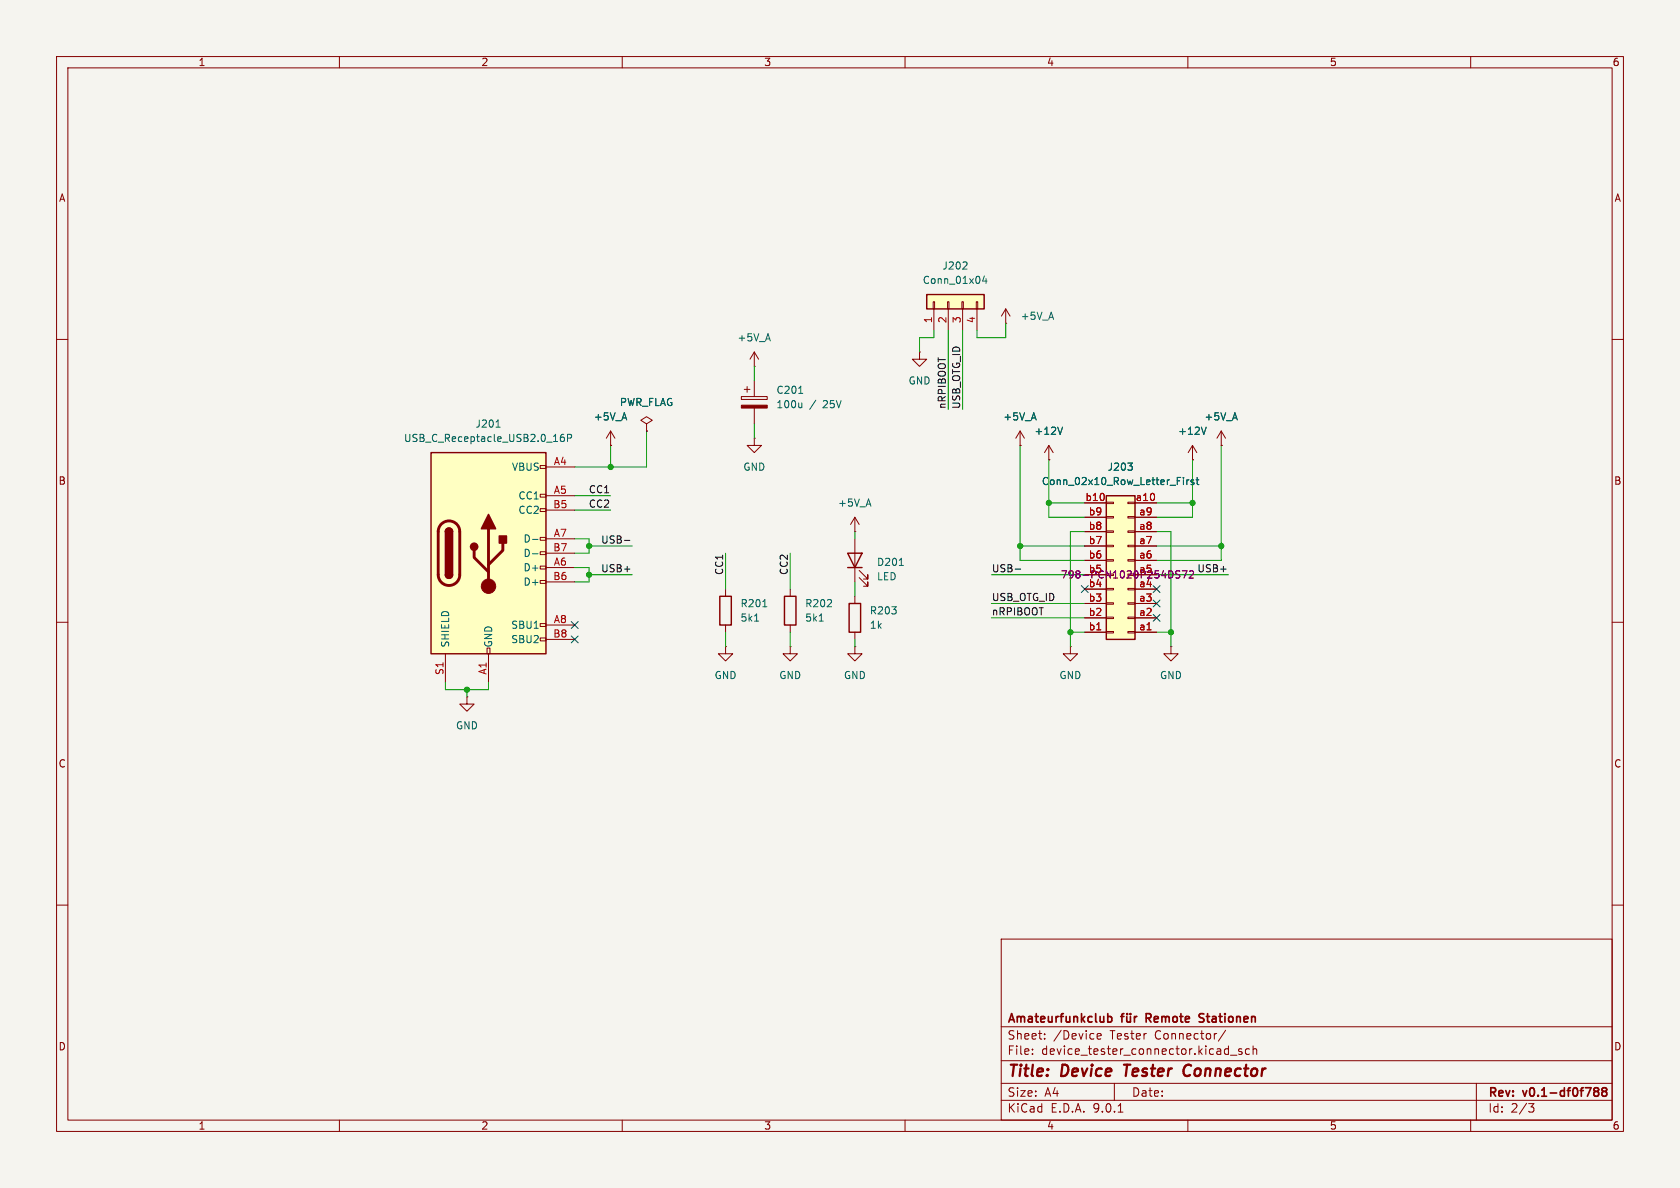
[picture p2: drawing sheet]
<svg xmlns="http://www.w3.org/2000/svg" width="297mm" height="210mm" viewBox="0 0 297 210" stroke-linecap="round" stroke-linejoin="round" font-family="sans-serif">
<path d="M0 0h297v210h-297z" fill="#f5f4ef" stroke="#f5f4ef" stroke-width=".18"/>
<g fill="none" stroke="#840000" stroke-width=".18">
<path d="M10 10h277v190h-277zM12 12h273v186h-273zM60 10v2M110 10v2M160 10v2M210 10v2M260 10v2M10 60h2M133.3 64.8h.1M133.3 62.2l-.7 1.3M133.3 62.2l.8 1.3M133.3 62.2v2.6"/>
<path d="M162.6 62.2v1.3h1.2l-1.2 1.3-1.3-1.3h1.3M162.6 62.2h.1M285 60h2M10 110h2M285 110h2M10 160h2M177 166h108v32h-108zM285 160h2M60 198v2M110 198v2M160 198v2M177 194.5h108"/>
<path d="M177 191.5h108M177 187.5h108M177 181.5h108M182.5 186.3v.1M182.5 185.5v.1M184.7 183.6v.1M184.7 182.8v.1M194 183.2l.7-.1-.1-.3-.4-.1-.2 .2v.7h.6M197 191.5v3M197.7 196.6h.8M210 198v2M216.7 182.1l-1.3 2"/>
<path d="M217.5 186.5h1.2M219.5 185.5l-.3-.1-.2 .2v.2l.5 .2v.3h-.5M220.9 185.5l-.4-.1-.3 .3v.4l.1 .2h.6M221.5 185.5l.2-.1 .4 .1 .1 .9M221.5 184.9v1.5M260 198v2M261 191.5v6.5M270.2 195.1h1l-.5 .6 .4 .1 .1 .5-.3 .3h-.4"/>
</g>
<g fill="none" stroke="#840000" stroke-width=".3">
<path d="M195.8 179.8l.5-.1 .3 .3v.4l-.2 .2h-.6M198.1 179.7h.6M198.7 179.2l-.4 .2v1.3M199.2 179.7l.1 .9 .3 .1 .2-.2M199.3 179.2v.1M199.8 179.2v.1M199.8 179.7v1M200.6 179.7v1M201 179.7l-.3 .1-.1 .2M202.6 180h.6M203.2 179.2h-.6v1.5M212.8 179.3l-.5-.1-.3 .3 .1 .3 .6 .2"/>
<path d="M212 180.6h.7M282.1 192.3l.4 .1 .1 .2-.3 .3M282.1 192.9h.2M282.3 192.9l.3 .2v.4l-.1 .2-.4 .1M283.5 192.9l-.3-.3 .3-.3 .4 .1 .2 .2-.3 .3M283.5 192.9h.3M283.5 192.9l-.3 .3 .1 .4 .2 .2 .4-.1 .2-.2-.1-.4-.2-.2"/>
</g>
<path d="M198.7 188.2h1.1M199.3 188.2l-.3 2M210.2 188.2a1.13 1.13 0 0 0-.9 .7 1.13 1.13 0 0 0 .2 1.2l.3 .1 .5-.1" fill="none" stroke="#840000" stroke-width=".4"/>
<path d="M76.2 80h20.3v35.6h-20.3z" fill="#ffffc2"/>
<g fill="none" stroke="#840000" stroke-width=".18">
<path d="M107.9 78.7h.1M107.9 76.2l-.7 1.3M107.9 76.2l.8 1.3M107.9 76.2v2.5M114.3 74.9l1-.6-1-.6-1 .6 1 .6v1.3M114.3 76.2h.1M131.1 70.1h4.5v.5h-4.5zM131.6 68.8h1M132.1 68.3v1M133.3 77.5v1.2h1.3l-1.3 1.3-1.2-1.3h1.2M133.3 77.5h.1M133.3 67.3v2.8"/>
<path d="M133.3 72.1v2.8M95.5 82.3h1v.5h-1zM95.5 87.4h1v.5h-1zM95.5 89.9h1v.5h-1zM95.5 95h1v.5h-1zM95.5 97.5h1v.5h-1zM96.5 82.6h5.1M96.5 87.6h5.1M96.5 90.2h5.1M96.5 95.3h5.1M96.5 97.8h5.1M78.7 115.6v5.1"/>
<path d="M86.1 114.6h.5v1h-.5zM86.4 115.6v5.1M95.5 100.1h1v.5h-1zM95.5 102.6h1v.5h-1zM95.5 110.2h1v.5h-1zM95.5 112.8h1v.5h-1zM96.5 100.3h5.1M96.5 102.9h5.1M96.5 110.5h5.1M96.5 113h5.1M139.7 114.3v1.3h1.3l-1.3 1.2-1.3-1.2h1.3M139.7 114.3h.1"/>
<path d="M139.7 104.1v1.3M139.7 110.5v1.3M151.1 114.3v1.3h1.3l-1.3 1.2-1.2-1.2h1.2M151.1 114.3h.1M151.1 105.4v1.3M151.1 111.8v1.2"/>
</g>
<path d="M76.2 80h20.3v35.6h-20.3zM78.7 94a.64 .64 0 0 1 .7-.7 .64 .64 0 0 1 .6 .7M78.7 101.6a.64 .64 0 0 0 .7 .6 .64 .64 0 0 0 .6-.6M138.7 105.4h2v5.1h-2zM150.1 106.7h2v5.1h-2z" fill="none" stroke="#840000" stroke-width=".25"/>
<path d="M78 92.6a1.9 1.9 0 0 1 2.1-.4 1.9 1.9 0 0 1 1.2 1.8v7.6a1.91 1.91 0 0 1-1.9 1.9 1.91 1.91 0 0 1-1.9-1.9v-7.8l.1-.6zM83.8 97.3v1.3l2.6 2.5M86.4 93.5v10.1M88.9 96v1.3l-2.5 2.5" fill="none" stroke="#840000" stroke-width=".51"/>
<g fill="#840000" stroke="#840000" stroke-width=".25">
<path d="M78.7 94h1.3v7.6h-1.3z"/>
<path d="M78.9 93.5a.64 .64 0 0 1 .7-.1 .64 .64 0 0 1 .4 .6h-1.3z"/>
<path d="M78.7 101.6h1.3a.64 .64 0 0 1-.6 .6 .64 .64 0 0 1-.7-.6z"/>
<path d="M86.4 90.9l1.2 2.6h-2.5z"/>
<path d="M88.3 94.7h1.2v1.3h-1.2z"/>
<circle cx="83.8" cy="96.6" r=".63"/>
</g>
<g fill="#840000" stroke="#840000" stroke-width=".18">
<path d="M131.1 71.6h4.5v.5h-4.5z"/>
<circle cx="86.4" cy="103.6" r="1.27"/>
</g>
<path d="M87.7 75.5h.7M99.7 76.8h-.4a.86 .86 0 0 0 0 1.2l.4-.1 .1-.4-.3-.2h-.2l-.2 .2M100.3 77.4h.6l.2-.2-.1-.3-.7-.1v1.2M141.2 69.5h.7M141.7 71.2v.9M141.7 72l-.1 .1M94.1 95.3h1M94.1 97.9h1M144.8 109.8h.8" fill="none" stroke="#006464" stroke-width=".18"/>
<path d="M195.6 87.6h5.1v25.4h-5.1z" fill="#ffffc2"/>
<path d="M149.9 97.8h2.5l-1.3 2.5zM195.6 87.6h5.1v25.4h-5.1zM149.9 100.3h2.5" fill="none" stroke="#840000" stroke-width=".25"/>
<g fill="none" stroke="#840000" stroke-width=".18">
<path d="M180.3 78.7h.1M180.3 76.2l-.7 1.3M180.3 76.2l.8 1.3M180.3 76.2v2.5M185.4 78.7l-.7 1.3M185.4 78.7l.8 1.3M185.4 78.7v2.6M210.8 78.7l-.7 1.3M210.8 78.7l.8 1.3M210.8 78.7v2.6M215.9 78.7h.1M215.9 76.2l-.8 1.3"/>
<path d="M215.9 76.2l.8 1.3M215.9 76.2v2.5M151.1 94h.1M151.1 91.4l-.7 1.3M151.1 91.4l.8 1.3M151.1 91.4v2.6M151.1 95.3v7.6M185.4 81.3h.1M191.8 99.1h3.8M191.8 96.5h3.8M191.8 94h3.8M191.8 91.4h3.8"/>
<path d="M191.8 88.9h3.8M195.6 98.9h1.2v.3h-1.2zM195.6 96.4h1.2v.2h-1.2zM195.6 93.9h1.2v.2h-1.2zM195.6 91.3h1.2v.3h-1.2zM195.6 88.8h1.2v.2h-1.2zM199.4 98.9h1.3v.3h-1.3zM199.4 96.4h1.3v.2h-1.3zM199.4 93.9h1.3v.2h-1.3zM199.4 91.3h1.3v.3h-1.3zM199.4 88.8h1.3v.2h-1.3zM200.7 99.1h3.8"/>
<path d="M200.7 96.5h3.8M200.7 94h3.8M200.7 91.4h3.8M200.7 88.9h3.8M210.8 81.3h.1M128.3 114.3v1.3h1.2l-1.2 1.2-1.3-1.2h1.3M128.3 114.3h.1M151.9 102.1l1.5 1.5v-.7v.7h-.7M151.9 100.8l1.5 1.6v-.8v.8h-.7M189.2 114.3v1.3h1.3l-1.3 1.2-1.2-1.2h1.2M189.2 114.3h.1M191.8 111.8h3.8"/>
<path d="M191.8 109.2h3.8M191.8 106.7h3.8M191.8 104.1h3.8M191.8 101.6h3.8M195.6 111.6h1.2v.3h-1.2zM195.6 109.1h1.2v.2h-1.2zM195.6 106.6h1.2v.2h-1.2zM195.6 104h1.2v.3h-1.2zM199.4 111.6h1.3v.3h-1.3zM199.4 109.1h1.3v.2h-1.3zM199.4 106.6h1.3v.2h-1.3zM199.4 104h1.3v.3h-1.3z"/>
<path d="M200.7 111.8h3.8M200.7 109.2h3.8M200.7 106.7h3.8M200.7 104.1h3.8M200.7 101.6h3.8"/>
</g>
<path d="M187.8 75.5l-.4 1.3M213.2 75.5l-.4 1.3M159 100h.7M199.4 81.9h.8l-.4 .4M200.1 82.4l.1 .2-.1 .5M209.2 84.4v.1M209.2 84.8v.9M209.8 84.8v.9M210.2 84.8l-.4 .3M211 84.9l-.3-.1-.2 .2 .1 .2 .4 .1v.3h-.5M211.5 84.8h.4M211.6 84.4v1.1l.3 .2" fill="none" stroke="#006464" stroke-width=".18"/>
<path d="M208.6 101l-.5-.1-.2 .1v.4l.6 .2 .1 .3-.3 .3-.4-.1M209 100.9h.9l-.6 1.3M210.3 101l.5-.1 .2 .4-.8 .9h.8" fill="none" stroke="#840084" stroke-width=".18"/>
<path d="M163.8 52.1h10.2v2.5h-10.2z" fill="#ffffc2"/>
<path d="M163.8 52.1h10.2v2.5h-10.2zM127.3 105.4h2v5.1h-2z" fill="none" stroke="#840000" stroke-width=".25"/>
<g fill="none" stroke="#840000" stroke-width=".18">
<path d="M165 53.3h.2v1.3h-.2zM165.1 54.6v3.8M167.5 53.3h.3v1.3h-.3zM167.6 54.6v3.8M170.1 53.3h.2v1.3h-.2zM170.2 54.6v3.8M172.6 53.3h.2v1.3h-.2zM172.7 54.6v3.8M177.8 57.2h.1M177.8 54.6l-.8 1.3M177.8 54.6l.8 1.3M177.8 54.6v2.6"/>
<path d="M107.9 78.7h.1M114.3 76.2h.1M180.3 78.7h.1M215.9 78.7h.1M185.4 81.3h.1M191.8 99.1h3.8M191.8 96.5h3.8M191.8 94h3.8M191.8 91.4h3.8M191.8 88.9h3.8M200.7 99.1h3.8M200.7 96.5h3.8"/>
<path d="M200.7 94h3.8M200.7 91.4h3.8M200.7 88.9h3.8M210.8 81.3h.1M128.3 104.1v1.3M128.3 110.5v1.3M191.8 111.8h3.8M191.8 109.2h3.8M191.8 106.7h3.8M191.8 104.1h3.8M191.8 101.6h3.8M200.7 111.8h3.8"/>
<path d="M200.7 109.2h3.8M200.7 106.7h3.8M200.7 104.1h3.8M200.7 101.6h3.8M207 114.3v1.3h1.3l-1.3 1.2-1.3-1.2h1.3M207 114.3h.1M82.5 123.2v1.3h1.3l-1.3 1.2-1.2-1.2h1.2M82.5 123.2h.1"/>
</g>
<g fill="none" stroke="#006464" stroke-width=".18">
<path d="M170.8 46.4l.2 .1-.1 .3-.7 .8h.8M174 48.8l-.3 .9h.8M174.3 49.3v.8M187.8 75.5l-.4 1.3M213.2 75.5l-.4 1.3M199.4 81.9h.8l-.4 .4M200.1 82.4l.1 .2-.1 .5M209.2 84.4v.1M209.2 84.8v.9M209.8 84.8v.9M210.2 84.8l-.4 .3M211 84.9l-.3-.1-.2 .2 .1 .2 .4 .1v.3h-.5"/>
<path d="M211.5 84.8h.4M211.6 84.4v1.1l.3 .2M133.4 109.8h.7M134.9 107.3h.7"/>
</g>
<path d="M110.4 95.5h1M179.5 100.6h.9" fill="none" stroke="#0f0f0f" stroke-width=".18"/>
<g fill="none" stroke="#009600" stroke-width=".18">
<path d="M165.1 58.4v1.3h-2.5v2.5M167.6 58.4v14M170.2 58.4v14M177.8 57.2v2.5h-5.1v-1.3M107.9 78.7v3.9M114.3 76.2v6.4h-12.7M133.3 64.8v2.5M133.3 74.9v2.6M180.3 78.7v20.4h11.5M215.9 78.7v20.4h-11.4M101.6 95.3h2.5v2.5h-2.5M101.6 87.6h6.3"/>
<path d="M101.6 90.2h6.3M104.1 96.5h7.7M128.3 97.8v6.3M139.7 97.8v6.3M151.1 94v1.3M180.3 96.5h11.5M185.4 81.3v10.1h6.4M185.4 88.9h6.4M191.8 94h-2.6v20.3M204.5 96.5h11.4M204.5 94h2.5v20.3M204.5 88.9h6.3"/>
<path d="M210.8 81.3v10.1h-6.3M101.6 100.3h2.5v2.6h-2.5M104.1 101.6h7.7M128.3 111.8v2.5M139.7 111.8v2.5M151.1 102.9v2.5M151.1 113v1.3M175.3 101.6h16.5M175.3 106.7h16.5M175.3 109.2h16.5M189.2 111.8h2.6M204.5 111.8h2.5"/>
<path d="M204.5 101.6h12.7M78.7 120.7v1.2h7.7v-1.2M82.5 121.9v1.3"/>
</g>
<path d="M101 112.4l1.2 1.2M101 109.9l1.2 1.2M102.2 112.4l-1.2 1.2M102.2 109.9l-1.2 1.2M191.2 103.5l1.2 1.2M192.4 103.5l-1.2 1.2M203.9 103.5l1.2 1.2M203.9 108.6l1.2 1.2M203.9 106.1l1.2 1.2M205.1 103.5l-1.2 1.2M205.1 108.6l-1.2 1.2M205.1 106.1l-1.2 1.2" fill="none" stroke="#000084" stroke-width=".18"/>
<path d="M208.6 101l-.5-.1-.2 .1v.4l.6 .2 .1 .3-.3 .3-.4-.1M209 100.9h.9l-.6 1.3M210.3 101l.5-.1 .2 .4-.8 .9h.8" fill="none" stroke="#840084" stroke-width=".18"/>
<g fill="#009600" stroke="#009600" stroke-width=".18">
<circle cx="107.9" cy="82.6" r=".46"/>
<circle cx="180.3" cy="96.5" r=".46"/>
<circle cx="210.8" cy="88.9" r=".46"/>
<circle cx="207" cy="111.8" r=".46"/>
<circle cx="215.9" cy="96.5" r=".46"/>
<circle cx="189.2" cy="111.8" r=".46"/>
<circle cx="185.4" cy="88.9" r=".46"/>
<circle cx="104.1" cy="101.6" r=".46"/>
<circle cx="104.1" cy="96.5" r=".46"/>
<circle cx="82.5" cy="121.9" r=".46"/>
</g>
<g font-size="2.8" fill="#840000">
<text x="178" y="190.9">Title:</text>
<text x="187.7" y="190.9">Device</text>
<text x="199.6" y="190.9">Tester</text>
<text x="210.9" y="190.9">Connector</text>
</g>
<g font-size="2.1" fill="#840000">
<text x="178" y="184">Sheet:</text>
<text x="178" y="181.2">Amateurfunkclub</text>
<text x="186.2" y="184">/Device</text>
<text x="196.3" y="184">Tester</text>
<text x="203.3" y="181.2">Remote</text>
<text x="204.3" y="184">Connector/</text>
<text x="213.3" y="181.2">Stationen</text>
<text x="178" y="186.7">File:</text>
<text x="184.1" y="186.7">device_tester_connector.kicad_sch</text>
<text x="178" y="196.9">KiCad</text>
<text x="178" y="194.1">Size:</text>
<text x="184.7" y="194.1">A4</text>
<text x="185.7" y="196.9">E.D.A.</text>
<text x="193.3" y="196.9">9.0.1</text>
<text x="200" y="194.1">Date:</text>
<text x="263" y="194.3">Rev:</text>
<text x="263" y="196.9">Id:</text>
<text x="267.1" y="196.9">2/3</text>
<text x="269.4" y="194.3">v0.1-df0f788</text>
</g>
<g font-size="1.8" fill="#840000">
<text x="35" y="11.9">1</text>
<text x="85" y="11.9">2</text>
<text x="135" y="11.9">3</text>
<text x="185" y="11.9">4</text>
<text x="235" y="11.9">5</text>
<text x="285" y="11.9">6</text>
<text x="10.3" y="35.9">A</text>
<text x="285.3" y="35.9">A</text>
<text x="10.3" y="85.9">B</text>
<text x="285.3" y="85.9">B</text>
<text x="10.3" y="135.9">C</text>
<text x="285.3" y="135.9">C</text>
<text x="10.3" y="185.9">D</text>
<text x="285.3" y="185.9">D</text>
<text x="35" y="199.9">1</text>
<text x="85" y="199.9">2</text>
<text x="135" y="199.9">3</text>
<text x="185" y="199.9">4</text>
<text x="235" y="199.9">5</text>
<text x="285" y="199.9">6</text>
</g>
<g font-size="1.8" fill="#006464">
<text x="166.5" y="47.9">J202</text>
<text x="163" y="50.4">Conn_01x04</text>
<text x="180.3" y="56.7">+5V_A</text>
<text x="130.3" y="60.6">+5V_A</text>
<text x="109.5" y="72">PWR_FLAG</text>
<text x="137.2" y="69.8">C201</text>
<text x="160.5" y="68.2">GND</text>
<text x="84" y="75.8">J201</text>
<text x="104.9" y="74.5">+5V_A</text>
<text x="137.2" y="72.4">100u</text>
<text x="143.1" y="72.4">/</text>
<text x="145.6" y="72.4">25V</text>
<text x="177.3" y="74.5">+5V_A</text>
<text x="182.8" y="77.1">+12V</text>
<text x="208.2" y="77.1">+12V</text>
<text x="212.8" y="74.5">+5V_A</text>
<text x="71.3" y="78.3">USB_C_Receptacle_USB2.0_16P</text>
<text x="90.4" y="83.4">VBUS</text>
<text x="131.3" y="83.4">GND</text>
<text x="195.7" y="83.4">J203</text>
<text x="91.6" y="88.5">CC1</text>
<text x="148.1" y="89.8">+5V_A</text>
<text x="184.1" y="86">Conn_02x10_Row_Letter_First</text>
<text x="91.6" y="91">CC2</text>
<text x="92.5" y="96.1">D-</text>
<text x="92.5" y="98.7">D-</text>
<text x="92.5" y="101.2">D+</text>
<text x="154.9" y="100.2">D201</text>
<text x="92.5" y="103.7">D+</text>
<text x="130.8" y="107.5">R201</text>
<text x="142.2" y="107.5">R202</text>
<text x="154.9" y="102.8">LED</text>
<text x="90.3" y="111.4">SBU1</text>
<text x="90.3" y="113.9">SBU2</text>
<text x="130.8" y="110.1">5k1</text>
<text x="142.2" y="110.1">5k1</text>
<text x="153.7" y="108.8">R203</text>
<text x="153.7" y="111.4">1k</text>
<text x="79.6" y="114.6" transform="rotate(-90 79.6 114.6)">SHIELD</text>
<text x="87.2" y="114.6" transform="rotate(-90 87.2 114.6)">GND</text>
<text x="126.2" y="120.2">GND</text>
<text x="137.7" y="120.2">GND</text>
<text x="149.1" y="120.2">GND</text>
<text x="187.2" y="120.2">GND</text>
<text x="205" y="120.2">GND</text>
<text x="80.5" y="129.1">GND</text>
</g>
<g font-size="1.8" fill="#a90000">
<text x="164.8" y="57.2" transform="rotate(-90 164.8 57.2)">1</text>
<text x="167.4" y="57.2" transform="rotate(-90 167.4 57.2)">2</text>
<text x="169.9" y="57.2" transform="rotate(-90 169.9 57.2)">3</text>
<text x="172.5" y="57.2" transform="rotate(-90 172.5 57.2)">4</text>
<text x="97.8" y="82.3">A4</text>
<text x="97.7" y="89.9">B5</text>
<text x="97.8" y="87.4">A5</text>
<text x="191.8" y="88.6">b10</text>
<text x="200.7" y="88.6">a10</text>
<text x="97.8" y="95">A7</text>
<text x="192.4" y="93.7">b8</text>
<text x="192.4" y="91.2">b9</text>
<text x="201.3" y="93.7">a8</text>
<text x="201.3" y="91.2">a9</text>
<text x="97.7" y="97.5">B7</text>
<text x="97.8" y="100.1">A6</text>
<text x="192.4" y="101.3">b5</text>
<text x="192.4" y="98.8">b6</text>
<text x="192.4" y="96.3">b7</text>
<text x="201.3" y="101.3">a5</text>
<text x="201.3" y="98.8">a6</text>
<text x="201.3" y="96.3">a7</text>
<text x="97.7" y="102.6">B6</text>
<text x="192.4" y="106.4">b3</text>
<text x="192.4" y="103.9">b4</text>
<text x="201.3" y="106.4">a3</text>
<text x="201.3" y="103.9">a4</text>
<text x="97.7" y="112.8">B8</text>
<text x="97.8" y="110.2">A8</text>
<text x="192.4" y="111.5">b1</text>
<text x="192.4" y="109">b2</text>
<text x="201.3" y="111.5">a1</text>
<text x="201.3" y="109">a2</text>
<text x="78.5" y="119.4" transform="rotate(-90 78.5 119.4)">S1</text>
<text x="86.1" y="119.4" transform="rotate(-90 86.1 119.4)">A1</text>
</g>
<g font-size="1.8" fill="#0f0f0f">
<text x="167.3" y="72.4" transform="rotate(-90 167.3 72.4)">nRPIBOOT</text>
<text x="169.8" y="72.4" transform="rotate(-90 169.8 72.4)">USB_OTG_ID</text>
<text x="104" y="89.8">CC2</text>
<text x="104" y="87.3">CC1</text>
<text x="106.2" y="101.3">USB+</text>
<text x="106.2" y="96.2">USB-</text>
<text x="127.9" y="101.7" transform="rotate(-90 127.9 101.7)">CC1</text>
<text x="139.4" y="101.7" transform="rotate(-90 139.4 101.7)">CC2</text>
<text x="175.3" y="101.3">USB-</text>
<text x="211.6" y="101.3">USB+</text>
<text x="175.3" y="106.3">USB_OTG_ID</text>
<text x="175.3" y="108.9">nRPIBOOT</text>
</g>
<text font-size="1.8" fill="#840084" x="187.4" y="102.5">798-PCN1020P254DS72</text>
</svg>
